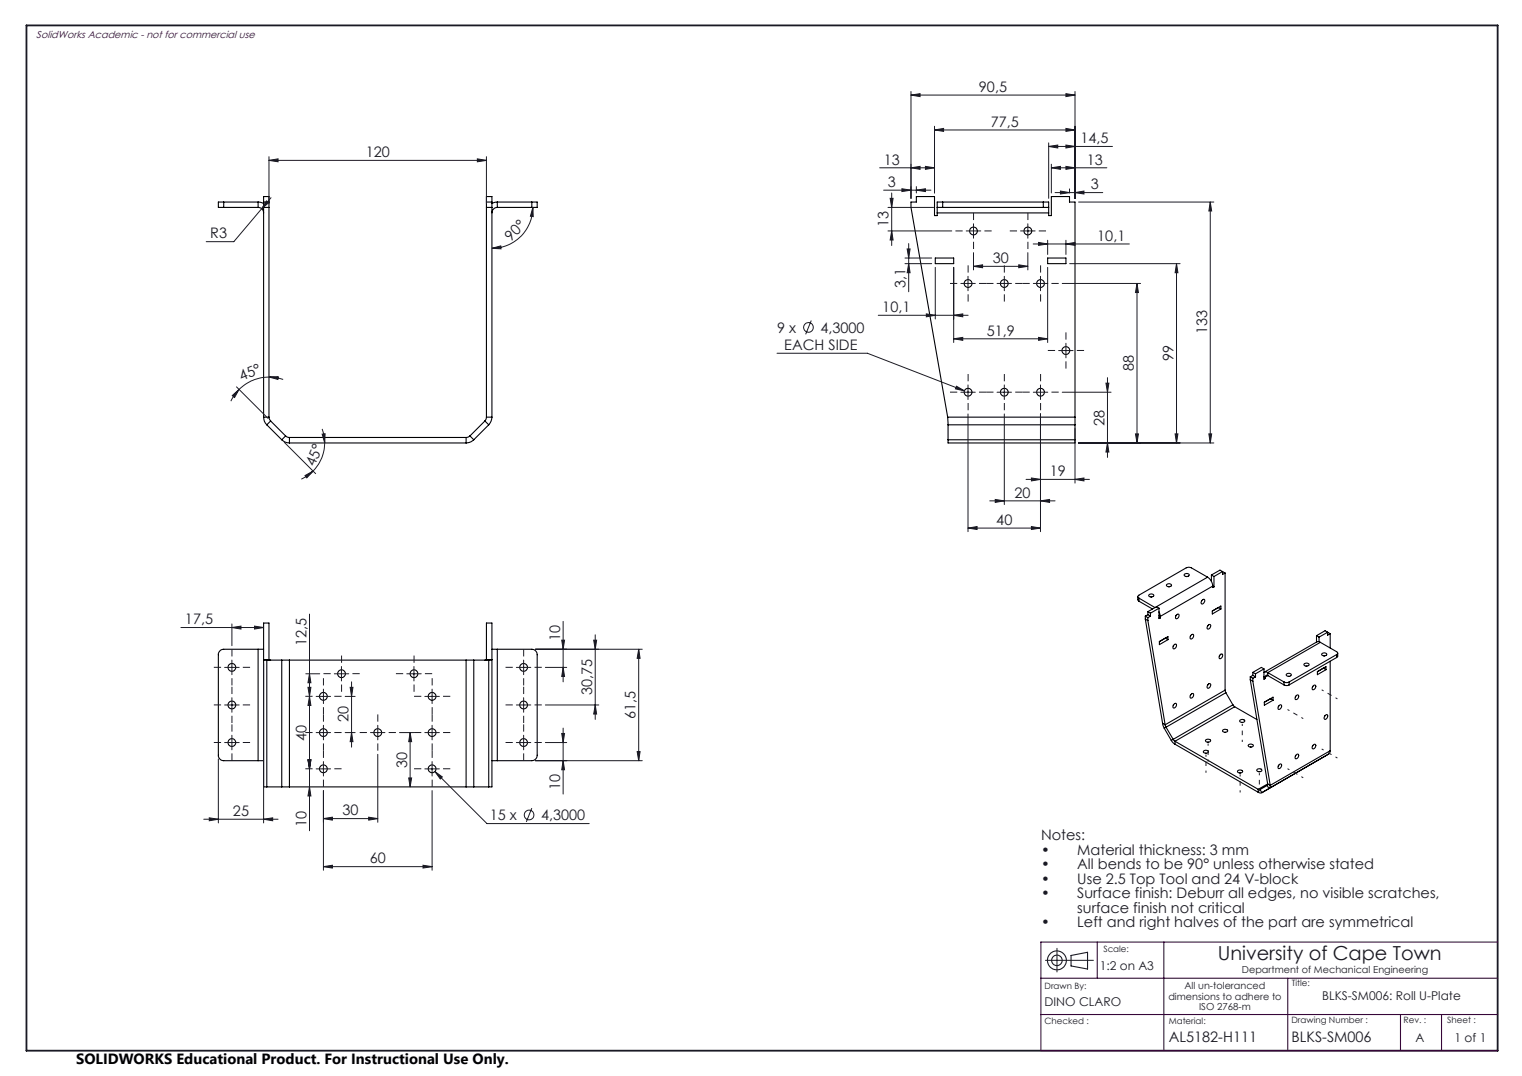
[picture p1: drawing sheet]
<svg xmlns="http://www.w3.org/2000/svg" width="420mm" height="297mm" viewBox="0 0 420 297" stroke-linecap="round" stroke-linejoin="round" font-family="sans-serif">
<g fill="none" stroke="#000" stroke-width=".3">
<path d="M61.7 55.8h-1.4v1.5h1.4M61.7 57.3h9.5M61.7 55.8h9.5M61.7 55.8v1.5M71.2 57.3a1.57 1.57 0 0 1 1.5 1.5M71.2 55.8l1.5 .4M71.2 55.8v1.5M72.7 57.3h1.5M72.7 55.8h1.5M134.2 57.3h1.5M134.2 55.8h1.5M137.2 57.3a1.51 1.51 0 0 0-1.5 1.5"/>
<path d="M137.2 55.8l-1.5 .4M137.2 57.3h9.6M137.2 55.8h9.6M137.2 55.8v1.5M146.8 55.8h1.4v1.5h-1.4M146.8 55.8v1.5M258.6 57.3h1.5M258.6 57.3v1.5M258.6 58.8v.7h-.7v-5.2h-5v1.5h-1.5v1.5l10.1 57.8M258.6 58.8h30.8M260.1 55.8h-1.5v1.5M260.1 57.3h27.8"/>
<path d="M260.1 55.8h27.8M260.1 55.8v1.5M287.9 57.3h1.5M287.9 55.8h1.5v1.5M287.9 55.8v1.5M289.4 57.3v1.5M289.4 58.8v.7h.7v-5.2h5v1.5h1.6v59.3M258.1 71.2h5.1v1.6h-5.1zM289.1 71.2h5v1.6h-5zM72.7 115.1a2.87 2.87 0 0 0 .9 2.2M72.7 115.1h1.5M72.7 115.1v-60.8h1.5v60.8"/>
<path d="M73.6 117.3l4.2 4.1M74.2 115.1l.5 1.1M74.7 116.2l-1.1 1.1M74.7 116.2l4.1 4.1M133.8 116.2l1.1 1.1M133.8 116.2l-4.1 4.1M134.2 115.1l-.4 1.1M134.2 115.1h1.5M134.2 115.1v-60.8h1.5v60.8M134.9 117.3l-4.2 4.1M135.7 115.1l-.2 1.2-.6 1M261.5 115.1l.1 2.2"/>
<path d="M261.5 115.1h35.2M261.6 117.3h35.1M261.6 117.3v4.1M296.7 115.1v2.2M296.7 117.3v4.1M77.8 121.4a3.1 3.1 0 0 0 2.1 .9M78.8 120.3l1.1 .5M78.8 120.3l-1 1.1M79.9 122.3h48.7M79.9 120.8v1.5M79.9 120.8h48.7M128.6 120.8v1.5"/>
<path d="M129.7 120.3l-1.1 .5M129.7 120.3l1 1.1M130.7 121.4l-.7 .5-1.4 .4M261.6 121.4v.9h35.1v-.9M261.6 121.4h35.1M326.8 158.5a.81 .81 0 0 1 1.4 .3 .82 .82 0 0 1-1.4-.2zM327.3 159.1h.3M333.2 159.3a3.1 3.1 0 0 1 1.4 2.5M333.2 159.3l-4.6-2.6h-1.1l-13.2 7.6a.42 .42 0 0 0-.3 .4 .42 .42 0 0 0 .3 .4M333.2 159.3l-14.1 8.2M334.3 158.7l.7 .4M334.3 158.7v1.8"/>
<path d="M335 159.1v2.9M337.4 157.8l-2.4 1.3M337.4 157.8v.8l.7-.4M337.4 157.8l-.7-.4-2.4 1.3M337.4 157.8l.7 .4M338.1 158.2v32.3M71.2 179.2h1.5M71.2 179.2h-9.5a1.51 1.51 0 0 0-1.4 1.5v27.8a1.51 1.51 0 0 0 1.4 1.5h9.5M71.2 179.2v30.8M135.7 179.2h1.5M137.2 179.2h9.6a1.51 1.51 0 0 1 1.4 1.5v27.8a1.51 1.51 0 0 1-1.4 1.5h-9.6M137.2 179.2v30.8"/>
<path d="M314 164.7v.8l.3 .4M314.3 165.1l4.4 2.6M314.3 165.9l3.7 2.2M314.3 165.1v.8M316.1 170.9l.7 .4M316.1 170.1v.8M316.1 170.1l.7 .4M316.1 170.9l4.7 28.7M316.8 171.3l4.7 28.8M316.8 168.8v.9M316.8 170.5v.8M316.8 169.7l-.7 .4"/>
<path d="M316.8 169.7l.7 .4M316.8 168.8l.7 .5M317.1 164.2a.76 .76 0 0 1 1.3 .3 .79 .79 0 0 1-1.4-.2zM317.5 170.1l-.7 .4M317.5 169.3v.8M317.6 164.8h.2M319.1 167.5l.7 .4M319.1 167.5l-2.3 1.3M319.8 168.9l.4 1.2M319.8 167.9l-2.3 1.4M319.8 167.9v2.8l.4-.1M319.8 169.9l.4 .2"/>
<path d="M319.8 170.4l.4 .2M320.2 170.1v.5M321.6 176.1l.7 .5M321.6 176.1l-1.7 1M321.6 176.1h.1M321.9 161.4a.7 .7 0 0 1 .8-.3 .7 .7 0 0 1 .5 .6 .72 .72 0 0 1-.7 .3 .72 .72 0 0 1-.6-.6zM322.3 176.6v-.9l-2.4 1.4M322.3 176.6l-2.4 1.3v-.8M322.5 162h.2M323.9 178.1a.45 .45 0 0 1 .7-.2 .45 .45 0 0 1 0 .7 .44 .44 0 0 1-.5 .5 .44 .44 0 0 1-.4-.5zM323.9 178.1l-.2 .3M324.6 169.8a.45 .45 0 0 1 .7-.2 .45 .45 0 0 1 0 .7 .44 .44 0 0 1-.5 .5 .44 .44 0 0 1-.4-.4z"/>
<path d="M324.6 169.8l-.2 .2M328.6 175.4l-.1 .2M328.6 175.4a.42 .42 0 0 1 .6-.3 .42 .42 0 0 1 .2 .6 .53 .53 0 0 1-.4 .6 .53 .53 0 0 1-.6-.2zM331.6 165.8l-.1 .1M331.8 165.6a.42 .42 0 0 1 .7 0 .42 .42 0 0 1-.2 .6 .47 .47 0 0 1-.6 .5 .47 .47 0 0 1-.1-.8zM333.3 172.7l-.1 .2M333.4 172.5a.37 .37 0 0 1 .6-.1 .37 .37 0 0 1 0 .6 .53 .53 0 0 1-.3 .6 .53 .53 0 0 1-.6-.2zM334.6 161.8l-14.4 8.3M334.6 161.8v.4l.4-.2M334.6 161.8l.4 .2M336.2 167.7l-1.7 1M336.2 167.7l.7 .4"/>
<path d="M336.2 167.7h.1M336.9 168.1l-2.4 1.4v-.8M336.9 168.1v-.8l-2.4 1.4M363.3 175.5l.7 .4M363.3 175.5v1.7M364 175.9v1.2M364.3 177.3l4.5 2.6a.42 .42 0 0 1 .3 .4 .42 .42 0 0 1-.3 .4M364.3 177.3l-.4-.2-.5 .1-14.5 8.4M364.3 177.3l-14.5 8.4M366.4 174.5l-2.4 1.4M366.4 174.5v.8l.7-.4M366.4 174.5l-.7-.4-2.4 1.4"/>
<path d="M366.4 174.5l.7 .4M367.1 174.9v4M73.6 182.2h4.2M73.6 182.2v35M74.2 182.1v-10.1h-1.5v45.2h.9M74.2 182.1h-1.5l.9 .1M74.2 182.1l.5 .1M77.8 182.2h2.1M77.8 182.2v35M79.9 182.2v35M79.9 182.2h48.7M128.6 182.2h2.1"/>
<path d="M128.6 182.2v35M130.7 182.2v35M130.7 182.2h4.2M134.2 182.1h1.5l-.8 .1M134.2 182.1v-10.1h1.5v45.2h-.8M134.2 182.1l-.4 .1M134.9 182.2v35M320.8 199.6l.5 1.4M320.8 199.6l.7 .5M323.9 194.4a.42 .42 0 0 1 .6-.3 .42 .42 0 0 1 .1 .7 .53 .53 0 0 1-.3 .5 .53 .53 0 0 1-.6-.1zM323.9 194.5l-.2 .2M328.6 191.8l-.1 .1"/>
<path d="M328.6 191.7a.42 .42 0 0 1 .6-.3 .42 .42 0 0 1 .2 .6 .53 .53 0 0 1-.4 .6 .53 .53 0 0 1-.6-.2zM333.3 189l-.1 .2M333.4 188.8a.44 .44 0 0 1 .7 .1 .44 .44 0 0 1-.1 .6 .44 .44 0 0 1-.4 .5 .44 .44 0 0 1-.5-.5zM336.6 180.9l-.1 .2M336.8 180.7a.38 .38 0 0 1 .5-.1 .38 .38 0 0 1 .1 .5 .53 .53 0 0 1-.4 .6 .53 .53 0 0 1-.6-.2zM338.1 190.5l.2 .7M338.1 190.5l-16.6 9.6M338.3 191.2l-16.5 9.5M338.3 191.2l1.9 3.4M340.2 194.6l.5 .5M340.2 194.6l-16.5 9.5M340.7 195.1l6.2 3.5"/>
<path d="M340.7 195.1l-16.5 9.5M342.1 198.9a.75 .75 0 0 1 .8-.3 .75 .75 0 0 1 .6 .5 .78 .78 0 0 1-1.4-.2zM342.7 199.4h.2M345 186.8l.7 .4M345 187.6l.7 .4M345 186.8v.8M345 187.6l4.8 28.8M345.7 188l4.8 28.8M345.7 185.6v.8M345.7 187.2v.8M345.7 186.4l.8 .4M345.7 186.4l-.7 .4"/>
<path d="M345.7 185.6l.8 .4M346.5 186.8l-.8 .4M346.5 186v.8M348.8 185.6l.3-.1 .7 .2M348.8 184.6l-2.3 1.4M348.8 184.6v2.9l.3-.2M348.8 184.6l-.7-.4-2.4 1.4M348.8 186.7l.3 .2M348.8 187.1l.3 .2M348.9 193.8l2.4-1.4v.9l-2.4 1.4zM349.1 186.9v.4M349.8 186.5a.44 .44 0 0 0-.4-.1 .44 .44 0 0 0-.3 .5"/>
<path d="M349.8 185.7l4.5 2.5M349.8 185.7v.8M349.8 186.5l4.5 2.6M349.8 186.5l-.7 .4M350.6 192.9h.1M350.6 192.9l.7 .4M350.6 192.9l-1.7 .9M352.9 194.9l-.2 .2M353 194.8a.45 .45 0 0 1 .7-.1 .45 .45 0 0 1-.2 .7l-.1 .2a.45 .45 0 0 1-.8 .1 .45 .45 0 0 1 .2-.8zM354.3 188.2l.6 .2 .8-.2M354.3 189.1l.6 .1 .8-.1M354.3 188.2v.9"/>
<path d="M355 186.1a.7 .7 0 0 1 .8-.3 .7 .7 0 0 1 .5 .7 .72 .72 0 0 1-.8 .2 .72 .72 0 0 1-.5-.6zM355.5 186.7h.2M355.7 188.2v.9M357.6 192.2l-.1 .2M357.8 191.9a.4 .4 0 0 1 .6 .1 .4 .4 0 0 1-.1 .5 .49 .49 0 0 1-.4 .6 .49 .49 0 0 1-.5-.3zM359.9 183.2a.72 .72 0 0 1 .8-.2 .72 .72 0 0 1 .5 .7 .82 .82 0 0 1-1.4-.3zM360.4 183.9h.2M362.3 189.4l-.1 .2M362.4 189.3a.42 .42 0 0 1 .6-.1 .42 .42 0 0 1 0 .6 .47 .47 0 0 1-.4 .5 .47 .47 0 0 1-.5-.3zM363.5 185.4l2.4-1.4v.9l-2.4 1.3zM364.8 180.4a.78 .78 0 0 1 1.3 .3 .79 .79 0 0 1-1.4-.2zM365.2 184.4h.1"/>
<path d="M365.2 184.4l.7 .5M365.2 184.4l-1.7 1M365.3 181h.2M365.6 197.6l-.1 .2M365.7 197.5a.41 .41 0 0 1 .6-.2 .41 .41 0 0 1 0 .7 .49 .49 0 0 1-.4 .5 .49 .49 0 0 1-.5-.3zM367.1 182.5v24.7M368.8 180.7l-13.1 7.5M368.8 180.7v.8M368.8 181.5l-13.1 7.6M369.1 180.3v.8l-.3 .4M71.2 210h1.5M73.6 217.2h4.2"/>
<path d="M77.8 217.2h2.1M79.9 217.2h48.7M128.6 217.2h2.1M130.7 217.2h4.2M135.7 210h1.5M321.3 201l1.9 3.4M321.5 200.1l.3 .6M321.8 200.7l1.9 3.4M321.8 200.7l-.5 .3M323.2 204.4l1 1M323.7 204.1l.5 .5M323.7 204.1l-.5 .3"/>
<path d="M324.2 205.4l23 13.3M324.2 204.6v.8M324.2 204.6l23 13.3M332.1 207.4a.78 .78 0 0 1 1.3 .2 .78 .78 0 0 1-1.3-.2zM332.7 207.9h.2M332.8 204.2a.76 .76 0 0 1 1.2 .4 .74 .74 0 0 1-.7 .3 .74 .74 0 0 1-.6-.6zM333.2 204.9h.3M337.5 201.5a.72 .72 0 0 1 .7-.2 .72 .72 0 0 1 .5 .6 .75 .75 0 0 1-.7 .3 .75 .75 0 0 1-.6-.6zM338 202.1h.2M341.5 212.8a.77 .77 0 0 1 .8-.3 .77 .77 0 0 1 .6 .6 .75 .75 0 0 1-.8 .3 .75 .75 0 0 1-.6-.6zM342.1 213.4h.2M344.6 205.6a.76 .76 0 0 1 1.2 .3 .77 .77 0 0 1-.7 .3 .77 .77 0 0 1-.6-.5z"/>
<path d="M345 206.2h.3M346.9 212.4a.73 .73 0 0 1 .8-.2 .73 .73 0 0 1 .5 .6 .77 .77 0 0 1-.8 .2 .77 .77 0 0 1-.5-.5zM347.2 218.7l.6 .2 .4-.1M347.2 217.9h.5M347.2 217.9v.8M347.4 213h.2M347.7 217.9l.5 .9M349.7 216.8l-2 1.1M349.8 216.4l-.1 .4M349.8 216.4l.7 .4M349.8 216.4l-2.6 1.5M350.5 216.8l-.1 .5-.2 .4-.5-.9"/>
<path d="M352.9 211.2l-.2 .2M353 211.1a.41 .41 0 0 1 .6-.2 .41 .41 0 0 1 0 .7 .47 .47 0 0 1-.4 .5 .47 .47 0 0 1-.5-.3zM357.6 208.5l-.1 .2M357.8 208.2a.4 .4 0 0 1 .6 .1 .4 .4 0 0 1-.1 .6 .49 .49 0 0 1-.4 .5 .49 .49 0 0 1-.5-.3zM362.3 205.8l-.1 .2M362.4 205.7a.4 .4 0 0 1 .6-.2 .4 .4 0 0 1 0 .6 .48 .48 0 0 1-.3 .6 .48 .48 0 0 1-.6-.3zM367.1 207.2l-.1 .6-.4 .3-18.4 10.7M367.1 207.2l-16.6 9.6"/>
<circle cx="267.1" cy="78.3" r="1.07"/>
<circle cx="268.6" cy="63.8" r="1.06"/>
<circle cx="277.1" cy="78.3" r="1.06"/>
<circle cx="283.7" cy="63.8" r="1.08"/>
<circle cx="287.1" cy="78.3" r="1.07"/>
<circle cx="294.1" cy="96.8" r="1.07"/>
<circle cx="267.1" cy="108.3" r="1.08"/>
<circle cx="277.1" cy="108.3" r="1.07"/>
<circle cx="287.1" cy="108.3" r="1.08"/>
<circle cx="64" cy="184.2" r="1.07"/>
<circle cx="64" cy="194.6" r="1.07"/>
<circle cx="89.2" cy="192.2" r="1.06"/>
<circle cx="94.2" cy="186" r="1.07"/>
<circle cx="114.2" cy="186" r="1.07"/>
<circle cx="119.2" cy="192.2" r="1.07"/>
<circle cx="144.5" cy="184.2" r="1.07"/>
<circle cx="144.5" cy="194.6" r="1.07"/>
<circle cx="64" cy="205" r="1.07"/>
<circle cx="89.2" cy="202.2" r="1.07"/>
<circle cx="89.2" cy="212.2" r="1.06"/>
<circle cx="104.2" cy="202.2" r="1.08"/>
<circle cx="119.2" cy="202.2" r="1.08"/>
<circle cx="119.2" cy="212.2" r="1.07"/>
<circle cx="144.5" cy="205" r="1.07"/>
</g>
<g fill="none" stroke="#191924" stroke-width=".28">
<path d="M251.4 26.2l2.5-.3v.8zM251.4 25.3v29.4M251.4 26.2h45.3M257.9 35.9l2.5-.4v.8zM257.9 34.9v18.4M257.9 35.9h38.8M289.4 39.4v15.3M294.1 35.5l2.6 .4-2.6 .4zM294.1 25.9l2.6 .3-2.6 .5zM296.7 25.3v29.4M72.2 57.6l-7.7 9.1h-7.6M73.5 55.5l.6 .5-1.9 1.6z"/>
<path d="M74.2 44.3l2.5-.5v.9zM74.2 43.2v13.1M74.2 44.3h60M74.8 54.6l-2.6 3M131.7 43.8l2.5 .5-2.5 .4zM134.2 43.2v13.1M147 57.3l.1 2.5-.7-.1zM147 57.3a11.3 11.3 0 0 1-11.3 11.2M242.7 46.3h15.2M243.8 52.5h13.1M245 57.3h12.6M245.6 54.7h.9l-.4 2.6z"/>
<path d="M246.1 53.3v14.5M248.9 52.1l2.5 .4-2.5 .4zM251.4 46.3l2.5-.4v.8zM252.9 52.5l2.5-.4v.8zM252.9 51.5v1.8M255.4 45.9l2.5 .4-2.5 .4zM289.4 40.4l2.5-.4v.8zM289.4 40.4h17.6M290.1 46.3l2.5-.4v.8zM290.1 46.3h15.3M290.1 45.3v8M291.1 53.2h13.2"/>
<path d="M292.6 52.7l2.5 .5-2.5 .3zM294.1 40l2.6 .4-2.6 .4zM294.1 45.9l2.6 .4-2.6 .4zM295.1 52.1v1.2M296.7 53.2l2.4-.5v.8zM297.6 55.8h37.4M334 55.8l.4 2.4h-.8zM334 55.8v66.5M135.7 68.5l2.5-.6 .1 .8zM245 63.7h17.6M246.1 63.7l.4 2.5h-.9zM249.7 72.8h7.4"/>
<path d="M249.7 71.2h7.4M250.3 68.7h.8l-.3 2.5zM250.8 72.8l.3 2.5h-.8zM250.8 67.2v13.3M258.1 73.8v14.2M263.2 73.8v20.7M265.1 78.2h4M266.6 63.7h4.1M267.1 76.3v4M268.6 73.5l2.5-.4v.8zM268.6 61.8v4M268.6 69.7v4.8"/>
<path d="M268.6 73.5h15M275.1 78.2h4M277.1 76.3v4M281.1 73.1l2.5 .4-2.5 .4zM281.6 63.7h4M283.6 61.8v4M283.6 69.7v4.8M285.1 67.3h26.5M285.2 78.2h3.9M286.6 66.9l2.5 .4-2.5 .4zM287.1 76.3v4M289.1 66.3v3.9"/>
<path d="M289.1 73.8v20.7M293.1 78.2h21.6M294.1 67.3l2.6-.4v.8zM294.1 66.3v3.9M295.2 72.8h30.4M313.8 78.2l.3 2.5h-.8zM313.8 78.2v44.1M324.7 72.8l.3 2.5h-.7zM324.7 72.8v49.5M214.4 97.5h25l26.7 10.4M223.9 88.5l-1.6 3.8M242.4 87h24.8"/>
<path d="M255.6 86.6l2.5 .4-2.5 .5zM263.2 93.5l2.5-.4v.8zM263.2 87l2.5-.4v.9zM263.2 93.5h25.9M286.6 93.1l2.5 .4-2.5 .4zM292.1 96.8h4M294.1 94.8v4M64.1 109.2l1.9-1.7-1.3 2.2zM65.3 106.8l8.7 8.7M66 107.5l-1.3 1.5-1 1.7M74.2 104.1l2.6-.1-.1 .7zM74.2 104.1a12.1 12.1 0 0 0-8.2 3.4"/>
<path d="M74.2 104.1l2 .1 1.9 .5M88.9 119.8l.8-.1-.1 2.6zM88.9 118.4l.5 1.9 .2 2M263.9 106.6l2.2 1.3-2.4-.6zM265.1 108.3h4M267.1 106.3v4M267.1 114.3v32.5M275.1 108.3h4M277.1 106.3v4M277.1 114.3v25M285.2 108.3h3.9M287.1 106.3v4"/>
<path d="M287.1 114.3v32.5M293.1 108.3h13.5M296.7 118.2v15.1M305.2 105.8h.8l-.4 2.5zM305.6 104.2v22.1M313.3 119.8h.8l-.3 2.5zM324.3 119.8h.7l-.3 2.5zM333.6 119.8h.8l-.4 2.5zM78.5 122.1l8.6 8.6M84.2 131.3l2.2-1.3-1.7 1.9zM86.4 130l-1.6 1.3-1.7 1M89.6 122.3a11.1 11.1 0 0 1-3.2 7.7"/>
<path d="M273.1 138.3h18M274.6 137.9l2.5 .4-2.5 .4zM283.1 132.3h17.5M284.6 131.9l2.5 .4-2.5 .4zM287.1 138.3l2.5-.4v.8zM296.7 132.3l2.4-.4v.8zM297.6 122.3h37.4M305.6 122.3l.4 2.5h-.8zM267.1 145.8l2.5-.5v.9zM267.1 145.8h20M284.6 145.3l2.5 .5-2.5 .4zM49.9 173.2h22.8"/>
<path d="M64 173.2l2.5-.4v.8zM64 172.2v6M70.2 172.8l2.5 .4-2.5 .4zM85.4 169.5v59.8M147.7 179.2h29.5M155 176.7h.8l-.4 2.5zM155.4 171.5v16.7M163.8 176.7h.8l-.3 2.5zM164.3 175.2v23.4M176.2 179.2l.4 2.5h-.8zM176.2 179.2v30.8M62 194.6h4"/>
<path d="M62 184.2h4M64 182.2v4M64 192.6v4M72.7 183.1v44.1M84.4 186h3.8M85 189.7h.8l-.4 2.5zM85.4 186l.4 2.5h-.8zM85.4 192.2l.4 2.5h-.8zM87.2 192.2h4M89.3 190.2v4M92.3 186h3.9M94.2 184v4"/>
<path d="M95.2 192.2h2.8M96.6 189.7h.8l-.4 2.5zM97 188.2v18M112.3 186h3.9M114.2 184v4M117.2 192.2h4M119.2 190.2v4M142.5 194.6h4M142.5 184.2h4M144.5 182.2v4M144.5 192.6v4M150.5 194.6h14.7"/>
<path d="M150.5 184.2h5.9M155.4 184.2l.4 2.5h-.8zM164.3 194.6l.3 2.5h-.8zM60.3 209.5v17.7M62 205h4M64 202.9v4.1M85 209.7h.8l-.4 2.5zM85.4 217.2l.4 2.5h-.8zM87.2 202.2h4M87.2 212.2h4M89.3 200.2v4M89.3 210.2v4"/>
<path d="M89.3 218.2v22M95.2 202.2h2.8M97 202.2l.4 2.5h-.8zM102.2 202.2h4M104.2 200.2v4M104.2 208.2v18.8M110.2 202.2h4M112.8 214.7h.8l-.4 2.5zM113.2 202.2l.4 2.5h-.8zM113.2 202.2v15M117.2 202.2h4M117.2 212.2h4"/>
<path d="M119.2 200.2v4M119.2 210.2v4M119.2 218.2v22M120 213l2.1 1.5-.6 .5zM120 213l14.4 14.3h28.2M142.5 205h4M144.5 202.9v4.1M147.7 210h29.5M150.5 205h5.9M155 202.5h.8l-.4 2.5zM155.4 210l.4 2.5h-.8zM155.4 201v18.2"/>
<path d="M175.8 207.5h.8l-.4 2.5zM56.2 226.1h20.5M57.7 225.7l2.6 .4-2.6 .5zM72.7 226.1l2.5-.4v.9zM89.3 226l2.4-.4v.8zM89.3 239.2l2.4-.4v.8zM89.3 226h14.9M89.3 239.2h29.9M101.7 225.6l2.5 .4-2.5 .4zM116.7 238.8l2.5 .4-2.5 .4zM146.8 223.1l-1.6 3.8M288.5 265.1h13.2"/>
<path d="M291.7 261.8v6.5"/>
<circle cx="223.1" cy="90.4" r="1.34"/>
<circle cx="146" cy="224.9" r="1.33"/>
</g>
<g fill="none" stroke="#191924" stroke-width=".3">
<path d="M295.6 263.7l4.5-.8v4.6l-4.5-.9z"/>
<circle cx="291.6" cy="265.1" r="2.61"/>
<circle cx="291.7" cy="265.1" r="1.45"/>
</g>
<g fill="none" stroke="#191924" stroke-width=".28" stroke-dasharray="15.2 1.3 1.3 1.3" stroke-linecap="butt">
<path d="M264.2 78.2h-2M265.7 63.7h-2M267.2 75.2v-2M268.7 60.7v-2M268.7 66.7v2M270.2 78.2h2M271.7 63.7h2M274.2 78.2h-2M277.2 75.2v-2M280.2 78.2h2M280.7 63.7h-2M283.7 60.7v-2"/>
<path d="M283.7 66.7v2M284.2 78.2h-2M286.7 63.7h2M287.2 75.2v-2M290.2 78.2h2M267.2 81.2v2M277.2 81.2v2M287.2 81.2v2M291.2 96.7h-2M294.2 93.7v-2M294.2 99.7v2M297.2 96.7h2"/>
<path d="M264.2 108.2h-2M267.2 105.2v-2M267.2 111.2v2M270.2 108.2h2M274.2 108.2h-2M277.2 105.2v-2M277.2 111.2v2M280.2 108.2h2M284.2 108.2h-2M287.2 105.2v-2M287.2 111.2v2M290.2 108.2h2"/>
<path d="M61 184.2h-2M61 194.6h-2M64 181.2v-2M64 187.2v2M64 191.6v-2M64 197.6v2M67 184.2h2M67 194.6h2M86.3 192.2h-2M89.3 189.2v-2M89.3 195.2v2M89.3 199.2v-2"/>
<path d="M91.3 185.9h-2M92.3 192.2h2M94.3 182.9v-2M94.3 188.9v2M97.3 185.9h2M104.3 199.2v-2M111.3 185.9h-2M114.3 182.9v-2M114.3 188.9v2M116.3 192.2h-2M117.3 185.9h2M119.3 189.2v-2"/>
<path d="M119.3 195.2v2M119.3 199.2v-2M122.3 192.2h2M141.5 184.2h-2M141.5 194.6h-2M144.5 181.2v-2M144.5 187.2v2M144.5 191.6v-2M144.5 197.6v2M147.5 184.2h2M147.5 194.6h2M61 204.9h-2"/>
<path d="M64 201.9v-2M64 207.9v2M67 204.9h2M86.3 212.2h-2M86.3 202.2h-2M89.3 209.2v-2M89.3 215.2v2M89.3 205.2v2M92.3 212.2h2M92.3 202.2h2M101.3 202.2h-2M104.3 205.2v2"/>
<path d="M107.3 202.2h2M116.3 212.2h-2M116.3 202.2h-2M119.3 209.2v-2M119.3 215.2v2M119.3 205.2v2M122.3 212.2h2M122.3 202.2h2M141.5 204.9h-2M144.5 201.9v-2M144.5 207.9v2M147.5 204.9h2"/>
</g>
<path d="M359.6 198.3l-4.3-2.5M369.1 192.9l-4.4-2.5M332.8 213.3v-5M333.4 210.2v-5M342.2 218.7v-5M342.8 204.8v-5M347.5 218.4v-5M359.6 214.7l-4.3-2.5M369.1 209.2l-4.4-2.5" fill="none" stroke="#191924" stroke-width=".28" stroke-dasharray="15.2 1.3 1.3 1.3" stroke-dashoffset="14.6" stroke-linecap="butt"/>
<path d="M7.3 7h406v283h-406z" fill="none" stroke="#191924" stroke-width=".5"/>
<path d="M287.2 270h126.1M302.8 260v10M321.2 260v30M355.4 270v20M413.3 260h-126.1v30h126.1M287.2 280h126.1M386.5 280v10M397.8 280v10" fill="none" stroke="#400040" stroke-width=".3"/>
<g fill="#191924">
<path d="M255.4 45.9l2.5 .4-2.5 .4zM251.4 46.3l2.5-.4v.8zM101.7 225.6l2.5 .4-2.5 .4zM89.3 226l2.4-.4v.8z"/>
<path d="M73.5 55.5l-1.3 2.1 1.9-1.6zM248.9 52.1l2.5 .4-2.5 .4zM252.9 52.5l2.5-.4v.8zM286.6 66.9l2.5 .4-2.5 .4zM294.1 67.3l2.6-.4v.8zM263.2 93.5l2.5-.4v.8zM286.6 93.1l2.5 .4-2.5 .4zM267.1 145.8l2.5-.5v.9zM284.6 145.3l2.5 .5-2.5 .4zM268.6 73.5l2.5-.4v.8zM281.1 73.1l2.5 .4-2.5 .4zM263.9 106.6l-.2 .7 2.4 .6zM255.6 86.6l2.5 .4-2.5 .5zM263.2 87l2.5-.4v.9zM274.6 137.9l2.5 .4-2.5 .4zM287.1 138.3l2.5-.4v.8zM89.3 239.2l2.4-.4v.8zM116.7 238.8l2.5 .4-2.5 .4zM120 213l1.5 2 .6-.5z"/>
<path d="M292.6 52.7l2.5 .5-2.5 .3zM296.7 53.2l2.4-.5v.8zM289.4 40.4l2.5-.4v.8zM294.1 40l2.6 .4-2.6 .4z"/>
<path d="M57.7 225.7l2.6 .4-2.6 .5zM72.7 226.1l2.5-.4v.9z"/>
<path d="M294.1 45.9l2.6 .4-2.6 .4zM290.1 46.3l2.5-.4v.8zM294.1 35.5l2.6 .4-2.6 .4zM257.9 35.9l2.5-.4v.8zM294.1 25.9l2.6 .3-2.6 .5zM251.4 26.2l2.5-.3v.8zM296.7 132.3l2.4-.4v.8zM284.6 131.9l2.5 .4-2.5 .4z"/>
<path d="M64 173.2l2.5-.4v.8zM70.2 172.8l2.5 .4-2.5 .4z"/>
<path d="M74.2 104.1l2.6-.1-.1 .7zM64.1 109.2l1.9-1.7-1.3 2.2z"/>
<path d="M135.7 68.5l2.5-.6 .1 .8zM147 57.3l.1 2.5-.7-.1z"/>
<path d="M84.2 131.3l2.2-1.3-1.7 1.9zM88.9 119.8l.8-.1-.1 2.6z"/>
<path d="M164.3 194.6l.3 2.5h-.8zM163.8 176.7h.8l-.3 2.5z"/>
<path d="M246.1 63.7l.4 2.5h-.9zM245.6 54.7h.9l-.4 2.6zM85 189.7h.8l-.4 2.5zM85.4 186l.4 2.5h-.8z"/>
<path d="M176.2 179.2l.4 2.5h-.8zM175.8 207.5h.8l-.4 2.5zM155 176.7h.8l-.4 2.5zM155.4 184.2l.4 2.5h-.8zM155 202.5h.8l-.4 2.5zM155.4 210l.4 2.5h-.8z"/>
<path d="M324.7 72.8l.3 2.5h-.7zM324.3 119.8h.7l-.3 2.5zM334 55.8l.4 2.4h-.8zM333.6 119.8h.8l-.4 2.5zM305.2 105.8h.8l-.4 2.5zM305.6 122.3l.4 2.5h-.8zM313.8 78.2l.3 2.5h-.8zM313.3 119.8h.8l-.3 2.5zM85.4 192.2l.4 2.5h-.8zM85 209.7h.8l-.4 2.5zM113.2 202.2l.4 2.5h-.8zM112.8 214.7h.8l-.4 2.5zM85 209.7h.8l-.4 2.5zM85.4 217.2l.4 2.5h-.8zM96.6 189.7h.8l-.4 2.5zM97 202.2l.4 2.5h-.8z"/>
<path d="M250.3 68.7h.8l-.3 2.5zM250.8 72.8l.3 2.5h-.8z"/>
<path d="M74.2 44.3l2.5-.5v.9zM131.7 43.8l2.5 .5-2.5 .4z"/>
</g>
<text font-size="5.3" fill="#191924" x="336" y="265.1">University of Cape Town</text>
<text font-size="4.1" x="21" y="293.7">SOLIDWORKS Educational Product. For Instructional Use Only.</text>
<g font-size="4" fill="#191924">
<text x="270.1" y="25.4">90,5</text>
<text x="273.4" y="35">77,5</text>
<text x="298.1" y="39.6">14,5</text>
<text x="100.9" y="43.4">120</text>
<text x="243.9" y="45.4">13</text>
<text x="299.9" y="45.4">13</text>
<text x="245" y="51.6">3</text>
<text x="301" y="52.3">3</text>
<text x="58" y="65.8">R3</text>
<text x="245.2" y="62.7" transform="rotate(-90 245.2 62.7)">13</text>
<text x="141" y="66.7" transform="rotate(-45 141 66.7)">90°</text>
<text x="302.8" y="66.4">10,1</text>
<text x="273.9" y="72.6">30</text>
<text x="249.9" y="79.4" transform="rotate(-90 249.9 79.4)">3,1</text>
<text x="243.5" y="86.2">10,1</text>
<text x="214.4" y="91.8">9 x</text>
<text x="226.4" y="91.8">4,3000</text>
<text x="272.3" y="92.6">51,9</text>
<text x="333.1" y="92.3" transform="rotate(-90 333.1 92.3)">133</text>
<text x="216.4" y="96.6">EACH SIDE</text>
<text x="323.8" y="99.7" transform="rotate(-90 323.8 99.7)">99</text>
<text x="66.7" y="105.3" transform="rotate(-22 66.7 105.3)">45°</text>
<text x="312.9" y="102.5" transform="rotate(-90 312.9 102.5)">88</text>
<text x="304.7" y="117.5" transform="rotate(-90 304.7 117.5)">28</text>
<text x="86.8" y="128.9" transform="rotate(-68 86.8 128.9)">45°</text>
<text x="289.7" y="131.4">19</text>
<text x="279.9" y="137.4">20</text>
<text x="274.9" y="144.9">40</text>
<text x="51" y="172.3">17,5</text>
<text x="84.5" y="178.4" transform="rotate(-90 84.5 178.4)">12,5</text>
<text x="154.5" y="177" transform="rotate(-90 154.5 177)">10</text>
<text x="163.4" y="191.9" transform="rotate(-90 163.4 191.9)">30,75</text>
<text x="96.2" y="199.4" transform="rotate(-90 96.2 199.4)">20</text>
<text x="175.4" y="198.5" transform="rotate(-90 175.4 198.5)">61,5</text>
<text x="84.5" y="204.4" transform="rotate(-90 84.5 204.4)">40</text>
<text x="112.3" y="211.9" transform="rotate(-90 112.3 211.9)">30</text>
<text x="154.5" y="218.1" transform="rotate(-90 154.5 218.1)">10</text>
<text x="64.3" y="225.2">25</text>
<text x="94.5" y="225.1">30</text>
<text x="135.1" y="226.4">15 x</text>
<text x="149.3" y="226.4">4,3000</text>
<text x="84.5" y="228.2" transform="rotate(-90 84.5 228.2)">10</text>
<text x="287.3" y="232">Notes:</text>
<text x="102" y="238.3">60</text>
<text x="287.3" y="236">•</text>
<text x="287.3" y="240">•</text>
<text x="297.3" y="236">Material thickness: 3 mm</text>
<text x="297.3" y="240">All bends to be 90° unless otherwise stated</text>
<text x="287.3" y="244">•</text>
<text x="297.3" y="244">Use 2.5 Top Tool and 24 V-block</text>
<text x="287.3" y="248">•</text>
<text x="297.3" y="248">Surface finish: Deburr all edges, no visible scratches,</text>
<text x="297.3" y="252">surface finish not critical</text>
<text x="287.3" y="256">•</text>
<text x="297.3" y="256">Left and right halves of the part are symmetrical</text>
<text x="322.5" y="287.5">AL5182-H111</text>
<text x="356.4" y="287.5">BLKS-SM006</text>
</g>
<g font-size="3.3" fill="#191924">
<text x="303.5" y="267.8">1:2 on A3</text>
<text x="364.9" y="275.9">BLKS-SM006: Roll U-Plate</text>
<text x="288.2" y="277.6">DINO CLARO</text>
<text x="390.6" y="287.6">A</text>
<text x="401.4" y="287.6">1 of 1</text>
</g>
<text font-size="2.8" fill="#400040" x="10" y="10.5">SolidWorks Academic - not for commercial use</text>
<g font-size="2.7" fill="#191924">
<text x="342.7" y="268.7">Department of Mechanical Engineering</text>
<text x="322.4" y="275.9">dimensions to adhere to</text>
<text x="326.9" y="272.9">All un-toleranced</text>
<text x="330.9" y="278.9">ISO 2768-m</text>
</g>
<g font-size="2.4" fill="#191924">
<text x="304.5" y="262.8">Scale:</text>
<text x="288.2" y="272.9">Drawn By:</text>
<text x="356.5" y="272.3">Title:</text>
<text x="288.2" y="282.6">Checked :</text>
<text x="322.5" y="282.6">Material:</text>
<text x="356.4" y="282.3">Drawing Number :</text>
<text x="387.3" y="282.4">Rev. :</text>
<text x="399.3" y="282.3">Sheet :</text>
</g>
</svg>
